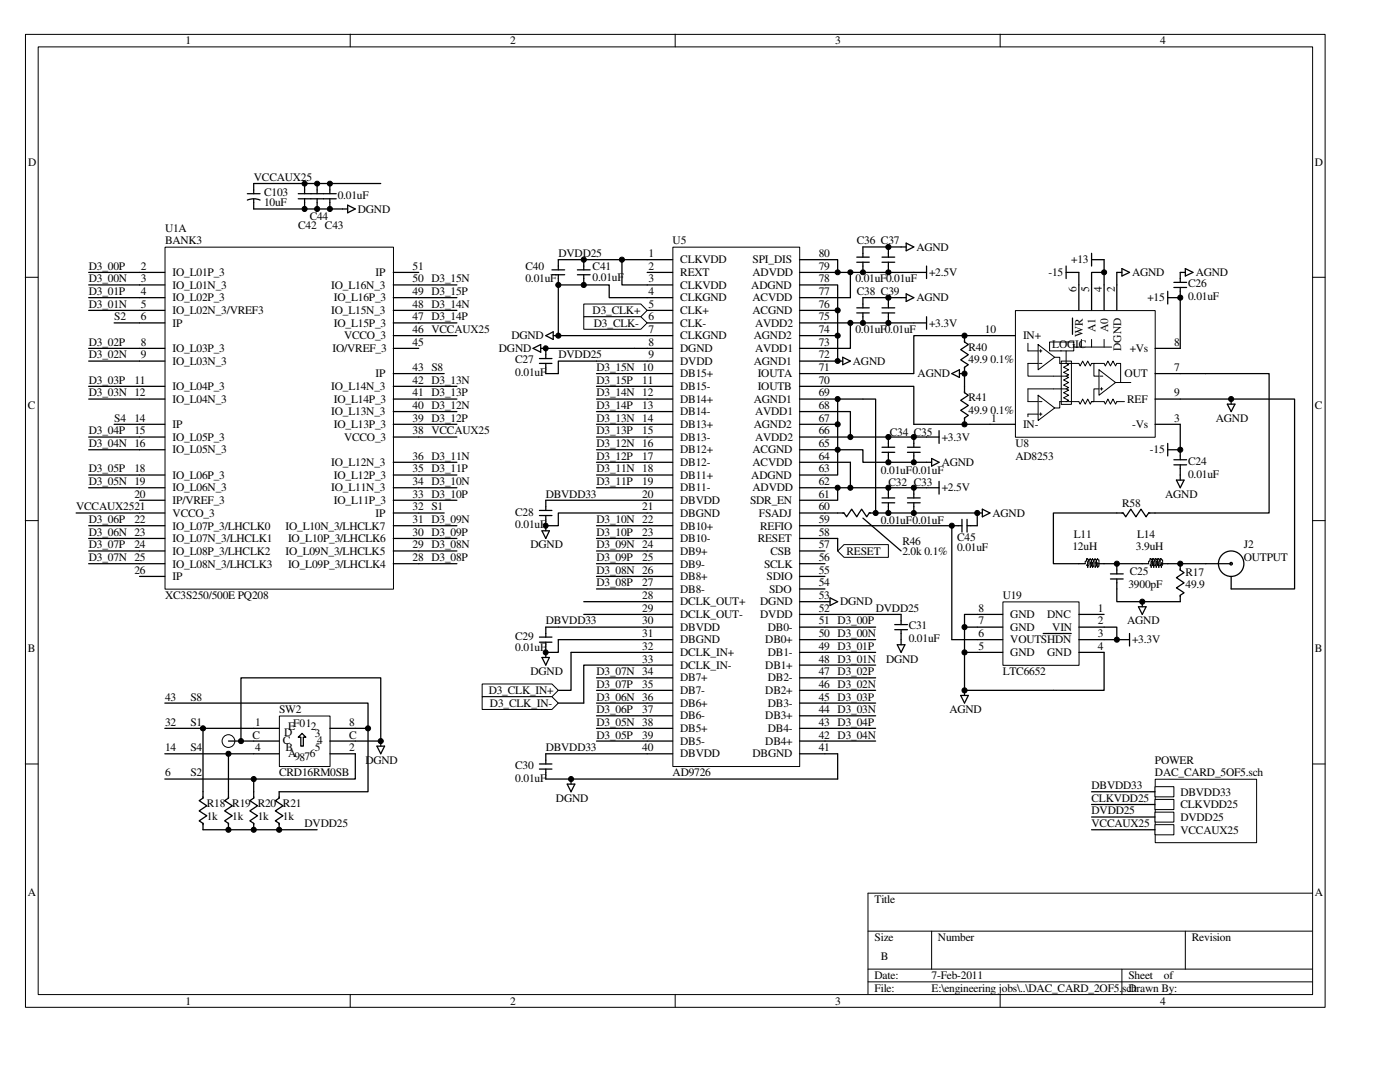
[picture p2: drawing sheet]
<svg xmlns="http://www.w3.org/2000/svg" width="279mm" height="216mm" viewBox="0 0 279 216" stroke-linecap="round" stroke-linejoin="round" font-family="sans-serif">
<g fill="none" stroke="#000" stroke-width=".2">
<path d="M5.1 6.9h259.4v194.1h-259.4zM7.6 9.4h254.4v189.1h-254.4zM69.9 6.8v2.6M134.7 6.8v2.6M199.6 6.8v2.6M5 55.3h2.6M261.9 55.3h2.6M5 103.9h2.6M261.9 103.9h2.6M5 152.4h2.6M261.9 152.4h2.6M261.9 178.2h-88.7v20.2"/>
<path d="M69.9 198.4v2.6M134.7 198.4v2.6M173.2 185.8h88.7M173.2 193.4h88.7M173.2 195.9h88.7M185.9 185.8v7.6M199.6 198.4v2.6M223.9 193.4v5M236.6 185.8v7.6"/>
</g>
<g fill="none" stroke="#000" stroke-width=".25">
<path d="M17.7 59.4h10.2M17.7 56.9h10.2M17.7 54.4h10.2M83.6 59.4h7.6M83.6 56.9h7.6M17.7 61.9h10.2M17.7 79.6h10.2M17.7 77.1h10.2M17.7 72.1h10.2M17.7 69.5h10.2M83.6 64.4h7.6M83.6 61.9h7.6"/>
<path d="M83.6 79.6h7.6M83.6 77.1h7.6M119 79.6h10.2M119 77.1h10.2M119 74.5h10.2M17.7 94.8h10.2M17.7 97.3h10.2M17.7 89.7h10.2M17.7 87.2h10.2M83.6 84.7h7.6M83.6 82.1h7.6M83.6 94.8h7.6"/>
<path d="M83.6 92.2h7.6M83.6 99.8h7.6M83.6 97.3h7.6M119 84.7h10.2M119 82.1h10.2M119 94.8h10.2M119 92.2h10.2M119 97.3h10.2M119 89.7h10.2M119 87.2h10.2M17.7 107.4h10.2M17.7 104.9h10.2"/>
<path d="M17.7 112.5h10.2M17.7 109.9h10.2M83.6 107.4h7.6M83.6 104.9h7.6M83.6 112.5h7.6M83.6 109.9h7.6M119 107.4h10.2M119 104.9h10.2M119 112.5h10.2M119 109.9h10.2M119 115h10.2M119 117.5h10.2"/>
<path d="M119 135.3h10.2M119 137.8h10.2M164.6 135.3h10.2M164.6 137.8h10.2M164.6 130.2h10.2M164.6 132.7h10.2M164.6 125.1h10.2M164.6 127.6h10.2M119 140.3h10.2M119 142.8h10.2M119 145.3h10.2M119 147.9h10.2"/>
<path d="M164.6 140.3h10.2M164.6 142.8h10.2M164.6 145.3h10.2M164.6 147.9h10.2"/>
</g>
<path d="M33 49.4h45.5v68.2h-45.5z" fill="#fff"/>
<path d="M32.9 49.3h45.6v68.3h-45.6z" fill="none" stroke="#000" stroke-width=".2"/>
<g fill="none" stroke="#000" stroke-width=".25">
<path d="M27.9 54.4h5M27.9 56.9h5M27.9 59.4h5M78.5 54.4h5.1M78.5 56.9h5.1M78.5 59.4h5.1M27.9 61.9h5M27.9 64.4h5M27.9 69.5h5M27.9 72.1h5M27.9 77.1h5M27.9 79.6h5"/>
<path d="M78.5 61.9h5.1M78.5 64.4h5.1M78.5 69.5h5.1M78.5 77.1h5.1M78.5 79.6h5.1M78.5 74.5h5.1M78.5 67h5.1M27.9 84.7h5M27.9 87.2h5M27.9 89.7h5M27.9 94.8h5M27.9 97.3h5"/>
<path d="M27.9 99.8h5M78.5 84.7h5.1M78.5 87.2h5.1M78.5 94.8h5.1M78.5 97.3h5.1M78.5 99.8h5.1M78.5 92.2h5.1M78.5 82.1h5.1M27.9 102.4h5M27.9 104.9h5M27.9 107.4h5M27.9 109.9h5"/>
<path d="M27.9 112.5h5M27.9 115h5M78.5 102.4h5.1M78.5 104.9h5.1M78.5 107.4h5.1M78.5 109.9h5.1M78.5 112.5h5.1"/>
</g>
<path d="M134.3 49.4h25.3v103.6h-25.3z" fill="#fff"/>
<path d="M134.3 49.3h25.3v103.7h-25.3z" fill="none" stroke="#000" stroke-width=".2"/>
<g fill="none" stroke="#000" stroke-width=".25">
<path d="M129.2 51.8h5M129.2 54.4h5M129.2 56.9h5M129.2 59.4h5M159.6 51.8h5M159.6 54.4h5M159.6 56.9h5M159.6 59.4h5M129.2 61.9h5M129.2 64.4h5M129.2 67h5M129.2 69.5h5"/>
<path d="M129.2 72.1h5M129.2 74.5h5M129.2 77.1h5M129.2 79.6h5M159.6 61.9h5M159.6 64.4h5M159.6 67h5M159.6 69.5h5M159.6 72.1h5M159.6 74.5h5M159.6 77.1h5M159.6 79.6h5"/>
<path d="M129.2 82.1h5M129.2 84.7h5M129.2 87.2h5M129.2 89.7h5M129.2 92.2h5M129.2 94.8h5M129.2 97.3h5M129.2 99.8h5M159.6 82.1h5M159.6 84.7h5M159.6 87.2h5M159.6 89.7h5"/>
<path d="M159.6 92.2h5M159.6 94.8h5M159.6 97.3h5M159.6 99.8h5M129.2 102.4h5M129.2 104.9h5M129.2 107.4h5M129.2 109.9h5M129.2 112.5h5M129.2 115h5M129.2 117.5h5M159.6 102.4h5"/>
<path d="M159.6 104.9h5M159.6 107.4h5M159.6 109.9h5M159.6 112.5h5M159.6 115h5M159.6 117.5h5M129.2 120.1h5M129.2 122.6h5M129.2 125.1h5M129.2 127.6h5M129.2 130.2h5M129.2 132.7h5"/>
<path d="M129.2 135.3h5M129.2 137.8h5M159.6 120.1h5M159.6 122.6h5M159.6 125.1h5M159.6 127.6h5M159.6 130.2h5M159.6 132.7h5M159.6 135.3h5M159.6 137.8h5M129.2 140.3h5M129.2 142.8h5"/>
<path d="M129.2 145.3h5M129.2 147.9h5M129.2 150.4h5M159.6 140.3h5M159.6 142.8h5M159.6 145.3h5M159.6 147.9h5M159.6 150.4h5"/>
</g>
<path d="M202.7 62h27.8v25.2h-27.8z" fill="#fff"/>
<path d="M202.6 62h27.9v25.2h-27.9z" fill="none" stroke="#000" stroke-width=".2"/>
<path d="M211.8 72.1h2v8.6h-2z" fill="#fff"/>
<g fill="none" stroke="#000" stroke-width=".2">
<path d="M205.1 68.5v1.5h2.1M207.2 68.7l3.3 2.6-3.3 2.5zM207.2 78.9l3.3 2.5-3.3 2.5zM207.2 72.5h-2.1v2.6h7.7M207.4 72.5h.5M207.4 70h.5M207.7 69.8v.5M209.5 68.2h4.8v1.8h-4.8zM210.5 71.3h1v1.2h3.8l.3 .5 .5-.9 .5 .9 .5-.9 .5 .9 .2-.5h.5M211.8 72.1h2v8.6h-2zM212.8 70v2.5l.5 .3-1 .5 1 .5-1 .5 1 .5-.5 .3M212.8 75.1l.5 .2-1 .5 1 .5-1 .5 1 .5-.5 .3"/>
<path d="M212.8 77.6l.5 .3-1 .5 1 .5-1 .5 1 .5-.5 .2M212.8 77.6h-7.7v2.5h2.1M214.3 69.3h7.6M215.8 67.7v1.6M217.8 67.7v1.6M219.3 75.1h-1v-2.6h2l.3 .5 .5-.9 .5 .9 .5-.9 .5 .9 .3-.5h.7v3.8h-1M219.3 73.8l3.3 2.5-3.3 2.6zM219.3 77.6h-1v2.5M219.6 75.1h.5M219.6 77.6h.5M219.8 77.3v.6M220.3 67.7v1.6"/>
<path d="M223.6 76.3h2.1M207.2 82.6h-2.1v.5M207.4 82.6h.5M207.4 80.1h.5M207.7 82.4v.5M224.4 80.1h-1.5l-.3 .5-.5-1-.5 1-.5-1-.5 1-.3-.5h-2.5l-.2 .5-.5-1-.5 1-.5-1-.5 1-.3-.5h-3.8v1.3h-1"/>
</g>
<g fill="none" stroke="#000" stroke-width=".25">
<path d="M110.2 54.8h2.5M110.2 53.8h2.5M111.4 54.8v2.1M115.2 54.8h2.6M115.2 53.8h2.6M116.5 51.8v2M116.5 54.8v2.1M124.1 51.8h-12.7v2M129.2 51.8h-5.1v5.1h5.1M129.2 59.4h-7.6v-2.5h-10.2v10.1h17.8M164.6 56.9h2.6v5h-2.6M164.6 51.8h2.6v2.6h-2.6"/>
<path d="M167.2 54.4h2.5v5h-5.1M169.7 54.4h15.2M171 52.3h2.5M171 51.3h2.5M172.2 52.3v2.1M176 52.3h2.6M176 51.3h2.6M177.3 49.3v2M177.3 52.3v2.1M177.3 59.4v2M180.8 59.4h-8.6v2M180.8 49.3h-8.6v2"/>
<path d="M180.8 58.6l1.6 .8-1.6 .8zM180.8 48.5l1.6 .8-1.6 .7zM184.9 53.1v2.5M212.8 54.4h2.5v7.5M212.8 53.1v2.5M217.8 51.8h2.5v10.1M217.8 50.5v2.6M220.3 54.4h-2.5v7.5M223.9 54.4h-1v7.5M223.9 53.6l1.5 .8-1.5 .7zM233 58.1v2.6M233 59.4h2.5"/>
<path d="M234.3 57.4h2.5M234.3 56.3h2.5M235.5 57.4v12.1h-5M236.6 54.4h-1.1v1.9M236.6 53.6l1.5 .8-1.5 .7zM106.4 69.5l1.5-.8v1.6zM107.7 71.5h2.5M107.7 72.5h2.5M107.9 69.5h21.3M108.9 69.5v2M129.2 72.1h-17.8v2.4h-2.5v-2M164.6 77.1h17.8v7.6h20.2"/>
<path d="M164.6 79.6h2.6v5.1h-2.6M164.6 64.4h20.3M167.2 79.6h7.6v22.8h-1.3l-.5 .7-1-1.5-1 1.5-1-1.5-1 1.5-.6-.7h-.2M167.2 61.9v5.1h-2.6M167.2 67v5.1h-2.6M169.7 64.4v5.1h-5.1M171 62.4h2.5M171 61.4h2.5M172.2 62.4v2M176 62.4h2.6M176 61.4h2.6M177.3 62.4v2"/>
<path d="M184.9 63.2v2.5M189.9 74.5l1.6-.7v1.5zM191.5 74.5h1M192.5 67v1.2l.8 .5-1.6 1.1 1.6 1-1.6 1 1.6 1-.8 .5v.2M192.5 73.3v5.1l.8 .5-1.6 1 1.6 1-1.6 1 1.6 1-.8 .5v.3M202.6 67h-20.2v7.5h-17.8M214 63.5v3.2M230.5 74.5h5M230.5 79.6h15.2v1M129.2 99.8h-20.3v2.1M164.6 97.3h2.6v2.5h-2.6M164.6 82.1h5.1v5.1h-5.1"/>
<path d="M164.6 92.2h5.1v5.1h-2.5M167.2 84.7v5h-2.6M169.7 87.2h17.7M169.7 97.3h17.7M176 99.4h2.6M176 90.3h2.6M176 89.2h2.6M177.3 92.2h-5.1v-2.5h-5v5.1h-2.6M177.3 87.2v2M177.3 90.3v1.9M177.3 97.3v2.1M177.3 92.2h8.6"/>
<path d="M181.1 99.4h2.5M181.1 90.3h2.5M181.1 89.2h2.5M182.4 87.2v2M182.4 90.3v1.9M182.4 97.3v2.1M185.9 91.5l1.5 .7-1.5 .8zM187.4 85.9v2.6M187.4 96.1v2.5M192.5 83.4v1.3M230.5 84.7h5v7M233 88.5v2.5"/>
<path d="M233 89.7h2.5M234.3 92.8h2.5M234.3 91.7h2.5M234.8 95.8h1.5l-.8 1.5zM235.5 92.8v3M244.9 80.6h1.6l-.8 1.5zM107.7 102.9h2.5M107.7 101.9h2.5M108.2 105.9h1.4l-.7 1.5zM108.9 102.9v3M129.2 102.4h-17.8v2.5h-2.5M164.6 102.4h3.8"/>
<path d="M176 100.3h2.6M177.3 100.3v2.1h17.7M181.1 100.3h2.5M182.4 100.3v2.1M107.7 128.1h2.5M107.7 127.1h2.5M108.2 131.2h1.4l-.7 1.5zM108.9 128.1v3.1M114 130.2h15.2M116.5 122.6h12.7M116.5 120.1h12.7M129.2 127.6h-17.8v2.6h-2.5"/>
<path d="M129.2 125.1h-20.3v2M164.6 122.6h15.2v2M178.6 125.6h2.5M178.6 124.6h2.5M179.1 128.7h1.5l-.8 1.5zM179.8 125.6v3.1M107.7 153.5h2.5M107.7 152.4h2.5M108.9 153.5v1.9M113.2 156.5h1.5l-.7 1.5zM114 155.4v1.1M129.2 150.4h-20.3v2"/>
<path d="M164.6 150.4h2.6v5"/>
</g>
<path d="M116.5 60.7h11.4l1.3 1.2-1.3 1.3h-11.4z" fill-rule="evenodd" fill="#fff"/>
<path d="M116.5 60.7h11.4l1.3 1.2-1.3 1.3h-11.4z" fill="none" stroke="#000" stroke-width=".2"/>
<path d="M116.5 63.2h11.4l1.3 1.2-1.3 1.3h-11.4z" fill-rule="evenodd" fill="#fff"/>
<path d="M116.5 63.2h11.4l1.3 1.2-1.3 1.3h-11.4z" fill="none" stroke="#000" stroke-width=".2"/>
<path d="M96.2 136.5h14l1.2 1.3-1.2 1.2h-14z" fill-rule="evenodd" fill="#fff"/>
<path d="M96.2 136.5h14l1.2 1.3-1.2 1.2h-14z" fill="none" stroke="#000" stroke-width=".2"/>
<path d="M96.2 139h14l1.2 1.3-1.2 1.3h-14z" fill-rule="evenodd" fill="#fff"/>
<g fill="none" stroke="#000" stroke-width=".2">
<path d="M96.2 139h14l1.2 1.3-1.2 1.3h-14z"/>
<circle cx="167.2" cy="54.3" r=".5"/>
<circle cx="169.7" cy="54.3" r=".5"/>
<circle cx="167.2" cy="61.9" r=".51"/>
<circle cx="167.2" cy="67" r=".51"/>
<circle cx="167.2" cy="79.6" r=".51"/>
<circle cx="167.2" cy="72" r=".5"/>
<circle cx="169.7" cy="64.4" r=".51"/>
<circle cx="167.2" cy="97.3" r=".51"/>
<circle cx="167.2" cy="89.7" r=".51"/>
<circle cx="167.2" cy="84.7" r=".51"/>
<circle cx="169.7" cy="87.2" r=".51"/>
<circle cx="169.7" cy="97.3" r=".51"/>
</g>
<g fill="none" stroke="#000" stroke-width=".25">
<path d="M49.4 39.9a3.3 3.3 0 0 1 2.5 0M49.4 38.7h2.5M50.6 38.7v-2.1h15.2v2.1M50.6 39.7v2h18.8M59.5 38.7h7.6M59.5 39.7h7.6M60.8 36.6v2.1M60.8 39.7v2M63.3 36.6v2.1M63.3 39.7v2M65.8 39.7v2M69.4 40.9l1.5 .8-1.5 .8z"/>
<path d="M83.6 67h7.6M167.2 72.1h1M168.2 71.3l1.5 .8-1.5 .7zM83.6 87.2h7.6M15.2 102.4h12.7M164.6 104.9h25.3v22.7M165.7 119.3l1.5 .8-1.5 .7zM174.8 102.4h2.5M189.9 104.9h2.1M192 103.6v2.6M193 104.9h2M193 103.6v2.6"/>
<path d="M195 102.4h1M196 101.6l1.6 .8-1.6 .7zM114 130.2v7.6h-2.6M129.2 132.7h-12.7v7.6h-5.1M164.6 120.1h1.1M108.9 155.4h58.3"/>
</g>
<g fill="#000">
<circle cx="167.2" cy="54.3" r=".5"/>
<circle cx="169.7" cy="54.3" r=".5"/>
<circle cx="167.2" cy="61.9" r=".51"/>
<circle cx="167.2" cy="67" r=".51"/>
<circle cx="167.2" cy="79.6" r=".51"/>
<circle cx="167.2" cy="72" r=".5"/>
<circle cx="169.7" cy="64.4" r=".51"/>
<circle cx="167.2" cy="97.3" r=".51"/>
<circle cx="167.2" cy="89.7" r=".51"/>
<circle cx="167.2" cy="84.7" r=".51"/>
<circle cx="169.7" cy="87.2" r=".51"/>
<circle cx="169.7" cy="97.3" r=".51"/>
</g>
<path d="M55.8 142.9h10.1v10.1h-10.1z" fill="#fff"/>
<path d="M55.8 142.9h10.1v10.1h-10.1z" fill="none" stroke="#000" stroke-width=".2"/>
<g fill="none" stroke="#000" stroke-width=".25">
<path d="M32.9 140.3h40.5v5M32.9 145.3h22.8M32.9 150.4h22.8M40.5 159v.3l-.7 .5 1.5 1-1.5 1 1.5 1-1.5 1 .7 .5v1.3h22.8M40.5 158v1.3M45.6 159v.3l-.8 .5 1.6 1-1.6 1 1.6 1-1.6 1 .8 .5v1.3M45.6 150.4v8.9M50.6 159v.3l-.7 .5 1.5 1-1.5 1 1.5 1-1.5 1 .7 .5v1.3M50.6 147.9h5.1M50.6 155.4v3.9M55.7 159v.3l-.8 .5 1.6 1-1.6 1 1.6 1-1.6 1 .8 .5v1.3M55.7 158v1.3"/>
<path d="M59.5 147.1l.8-.8 .7 .8h-.5v1.8h-.5v-1.8zM65.8 150.4h5.1v5h-38M65.8 145.3h5.1M65.8 147.9h10.2v1M75.2 148.9h1.6l-.8 1.5z"/>
</g>
<circle cx="45.6" cy="147.9" r="1.27" fill="#fff"/>
<g fill="none" stroke="#000" stroke-width=".2">
<circle cx="40.5" cy="145.3" r=".51"/>
<circle cx="45.6" cy="147.9" r="1.27"/>
<circle cx="45.6" cy="150.4" r=".51"/>
<circle cx="50.6" cy="155.5" r=".5"/>
<circle cx="73.4" cy="145.3" r=".51"/>
</g>
<path d="M22.8 64.4h5.1M83.6 74.5h5M22.8 84.7h5.1M83.6 102.4h5M172.2 103.4l7.6 6.5M40.5 145.3v12.7M45.6 147.9h5M70.9 145.3h2.5v12.7h-17.7" fill="none" stroke="#000" stroke-width=".25"/>
<g fill="#000">
<circle cx="40.5" cy="145.3" r=".51"/>
<circle cx="45.6" cy="150.4" r=".51"/>
<circle cx="50.6" cy="155.5" r=".5"/>
<circle cx="73.4" cy="145.3" r=".51"/>
</g>
<path d="M230.6 155.5h20.2v12.6h-20.2z" fill="#fff"/>
<path d="M230.5 155.5h20.3v12.6h-20.3z" fill="none" stroke="#000" stroke-width=".2"/>
<path d="M230.5 157h3.8v2h-3.8z" fill-rule="evenodd" fill="#fff"/>
<path d="M230.5 157h3.8v2h-3.8z" fill="none" stroke="#000" stroke-width=".2"/>
<path d="M230.5 159.5h3.8v2h-3.8z" fill-rule="evenodd" fill="#fff"/>
<path d="M230.5 159.5h3.8v2h-3.8z" fill="none" stroke="#000" stroke-width=".2"/>
<path d="M230.5 162.1h3.8v1.9h-3.8z" fill-rule="evenodd" fill="#fff"/>
<path d="M230.5 162.1h3.8v1.9h-3.8z" fill="none" stroke="#000" stroke-width=".2"/>
<path d="M230.5 164.5h3.8v2.1h-3.8z" fill-rule="evenodd" fill="#fff"/>
<path d="M230.5 164.5h3.8v2.1h-3.8z" fill="none" stroke="#000" stroke-width=".2"/>
<path d="M235.5 74.5h5.1M164.6 107.4h2.6M217.8 158h12.7M217.8 160.5h12.7M217.8 163h12.7M217.8 165.6h12.7" fill="none" stroke="#000" stroke-width=".25"/>
<path d="M167.2 109.9l1.2-1.2h8.9v2.5h-8.9z" fill-rule="evenodd" fill="#fff"/>
<g fill="none" stroke="#000" stroke-width=".2">
<path d="M167.2 109.9l1.2-1.2h8.9v2.5h-8.9zM217.1 112.2v.5h-.3l.3 .3v.2v-.2l.2-.3v-1h-.2v-.2h-.3v.5h-.2v.5M217.6 112.2v1v-.2h.2v-1.3h-.2v-.2l-.3 .2v.3h-.2v.5M218.1 112.2v1v-.2h.2v-1.3h-.2v-.2l-.5 .7v.3M218.6 112.2v1v-.2h.2v-1.3h-.2v-.2l-.5 .7v.3M219.1 112.2v1v-.2h.2v-1.3h-.2v-.2l-.3 .2-.2 .8M229.7 112.2v.5h-.2l.2 .3v.2v-.2l.3-.3v-1h-.3v-.2h-.2v.5h-.3v.5M230.3 112.2v.5h-.3l.3 .3v.2v-.2l.2-.3v-1h-.2v-.2h-.3v.5h-.3v.5M230.8 112.2v.5h-.3l.3 .3v.2v-.2l.2-.3v-1h-.2v-.2h-.3v.5h-.2v.5M231.3 112.2v.5h-.3l.3 .3v.2v-.2l.2-.3v-1h-.2v-.2h-.3v.5h-.2v.5M231.8 112.2v.5h-.3l.3 .3v.2v-.2l.2-.3v-1h-.2v-.2h-.3v.5h-.2v.5"/>
<circle cx="60.8" cy="36.6" r=".5"/>
<circle cx="63.3" cy="36.6" r=".49"/>
<circle cx="65.8" cy="36.6" r=".49"/>
<circle cx="60.8" cy="41.7" r=".51"/>
<circle cx="63.3" cy="41.7" r=".5"/>
<circle cx="65.8" cy="41.7" r=".5"/>
<circle cx="111.4" cy="56.9" r=".5"/>
<circle cx="116.5" cy="51.8" r=".51"/>
<circle cx="116.5" cy="56.9" r=".51"/>
<circle cx="124.1" cy="51.8" r=".51"/>
<circle cx="172.2" cy="54.3" r=".49"/>
<circle cx="177.3" cy="59.4" r=".51"/>
<circle cx="177.3" cy="49.3" r=".51"/>
<circle cx="177.3" cy="54.3" r=".5"/>
<circle cx="220.4" cy="54.3" r=".49"/>
<circle cx="235.5" cy="59.4" r=".51"/>
<circle cx="108.9" cy="69.5" r=".5"/>
<circle cx="111.4" cy="67" r=".5"/>
<circle cx="172.2" cy="64.4" r=".5"/>
<circle cx="177.3" cy="64.4" r=".51"/>
<circle cx="192.5" cy="67" r=".51"/>
<circle cx="192.5" cy="74.6" r=".51"/>
<circle cx="177.3" cy="87.2" r=".51"/>
<circle cx="177.3" cy="97.3" r=".51"/>
<circle cx="177.3" cy="92.2" r=".51"/>
<circle cx="182.4" cy="92.2" r=".51"/>
<circle cx="182.4" cy="87.2" r=".51"/>
<circle cx="182.4" cy="97.3" r=".51"/>
<circle cx="192.5" cy="84.7" r=".51"/>
<circle cx="235.5" cy="89.7" r=".5"/>
<circle cx="108.9" cy="104.9" r=".5"/>
<circle cx="174.8" cy="102.4" r=".5"/>
<circle cx="177.3" cy="102.4" r=".51"/>
<circle cx="222.9" cy="112.5" r=".51"/>
<circle cx="235.5" cy="112.5" r=".51"/>
<circle cx="108.9" cy="130.2" r=".5"/>
<circle cx="228" cy="120.1" r=".51"/>
<circle cx="48.1" cy="147.9" r=".5"/>
<circle cx="76" cy="147.9" r=".51"/>
<circle cx="114" cy="155.5" r=".5"/>
<circle cx="45.6" cy="165.6" r=".51"/>
<circle cx="50.6" cy="165.6" r=".5"/>
<circle cx="55.7" cy="165.6" r=".51"/>
</g>
<g fill="none" stroke="#000" stroke-width=".25">
<path d="M65.8 36.6h10.2M108.9 67l1.5-.8v1.5zM110.4 67h1M240.6 74.5h12.7v27.9h-24.1l-.5 .7-1-1.5-1 1.5-1-1.5-1 1.5-.5-.7h-.3M245.7 79.6h12.7v37.9h-12.7v-2.5M167.2 107.4v2.5M219.1 112.5h10.1M221.6 115.5h2.6M221.6 114.5h2.6M222.9 115.5v4.6h12.6v-1.3M222.9 112.5v2M224.2 102.4h-14v10.1h6.4"/>
<path d="M231.8 112.5h13.9M235.5 112.5v1.2l.8 .6-1.5 1 1.5 1-1.5 1 1.5 1-.8 .5v.2M227.2 121.1h1.5l-.7 1.5zM228 120.1v1M48.1 147.9v-12.6h27.9v12.6"/>
<circle cx="245.7" cy="112.5" r=".26"/>
<circle cx="245.7" cy="112.5" r="2.54"/>
</g>
<g fill="#000">
<circle cx="60.8" cy="36.6" r=".5"/>
<circle cx="63.3" cy="36.6" r=".49"/>
<circle cx="65.8" cy="36.6" r=".49"/>
<circle cx="60.8" cy="41.7" r=".51"/>
<circle cx="63.3" cy="41.7" r=".5"/>
<circle cx="65.8" cy="41.7" r=".5"/>
<circle cx="111.4" cy="56.9" r=".5"/>
<circle cx="116.5" cy="51.8" r=".51"/>
<circle cx="116.5" cy="56.9" r=".51"/>
<circle cx="124.1" cy="51.8" r=".51"/>
<circle cx="172.2" cy="54.3" r=".49"/>
<circle cx="177.3" cy="59.4" r=".51"/>
<circle cx="177.3" cy="49.3" r=".51"/>
<circle cx="177.3" cy="54.3" r=".5"/>
<circle cx="220.4" cy="54.3" r=".49"/>
<circle cx="235.5" cy="59.4" r=".51"/>
<circle cx="108.9" cy="69.5" r=".5"/>
<circle cx="111.4" cy="67" r=".5"/>
<circle cx="172.2" cy="64.4" r=".5"/>
<circle cx="177.3" cy="64.4" r=".51"/>
<circle cx="192.5" cy="67" r=".51"/>
<circle cx="192.5" cy="74.6" r=".51"/>
<circle cx="177.3" cy="87.2" r=".51"/>
<circle cx="177.3" cy="97.3" r=".51"/>
<circle cx="177.3" cy="92.2" r=".51"/>
<circle cx="182.4" cy="92.2" r=".51"/>
<circle cx="182.4" cy="87.2" r=".51"/>
<circle cx="182.4" cy="97.3" r=".51"/>
<circle cx="192.5" cy="84.7" r=".51"/>
<circle cx="235.5" cy="89.7" r=".5"/>
<circle cx="108.9" cy="104.9" r=".5"/>
<circle cx="174.8" cy="102.4" r=".5"/>
<circle cx="177.3" cy="102.4" r=".51"/>
<circle cx="222.9" cy="112.5" r=".51"/>
<circle cx="235.5" cy="112.5" r=".51"/>
<circle cx="108.9" cy="130.2" r=".5"/>
<circle cx="228" cy="120.1" r=".51"/>
<circle cx="48.1" cy="147.9" r=".5"/>
<circle cx="76" cy="147.9" r=".51"/>
<circle cx="114" cy="155.5" r=".5"/>
<circle cx="45.6" cy="165.6" r=".51"/>
<circle cx="50.6" cy="165.6" r=".5"/>
<circle cx="55.7" cy="165.6" r=".51"/>
</g>
<path d="M200.2 120.1h15.1v12.7h-15.1z" fill="#fff"/>
<g fill="none" stroke="#000" stroke-width=".2">
<path d="M200.2 120.1h15.1v12.7h-15.1z"/>
<circle cx="245.7" cy="79.6" r=".51"/>
<circle cx="182.4" cy="102.4" r=".51"/>
<circle cx="190" cy="104.9" r=".5"/>
<circle cx="195" cy="102.4" r=".51"/>
<circle cx="192.5" cy="130.2" r=".51"/>
<circle cx="192.5" cy="125.1" r=".51"/>
<circle cx="192.5" cy="137.8" r=".51"/>
<circle cx="222.9" cy="127.6" r=".5"/>
</g>
<path d="M195 102.4v2.5M189.9 127.6h10.2M191.7 138.8h1.6l-.8 1.5zM192.5 125.1h7.6M192.5 130.2h7.6M192.5 137.8v1M200.1 122.6h-7.6v15.2h27.8v-7.6h-5M208.2 126.4h5.6M215.3 125.1h7.6v2.5h-7.6M215.3 122.6h5M222.9 127.6h2.5M225.4 126.4v2.5" fill="none" stroke="#000" stroke-width=".25"/>
<g fill="#000">
<circle cx="245.7" cy="79.6" r=".51"/>
<circle cx="182.4" cy="102.4" r=".51"/>
<circle cx="190" cy="104.9" r=".5"/>
<circle cx="195" cy="102.4" r=".51"/>
<circle cx="192.5" cy="130.2" r=".51"/>
<circle cx="192.5" cy="125.1" r=".51"/>
<circle cx="192.5" cy="137.8" r=".51"/>
<circle cx="222.9" cy="127.6" r=".5"/>
</g>
<g font-size="2.3">
<text x="37" y="8.8">1</text>
<text x="101.8" y="8.8">2</text>
<text x="166.7" y="8.8">3</text>
<text x="231.5" y="8.8">4</text>
<text x="5.6" y="33.1">D</text>
<text x="262.4" y="33.1">D</text>
<text x="50.7" y="36.1">VCCAUX25</text>
<text x="52.7" y="39.2">C103</text>
<text x="52.7" y="41.2">10uF</text>
<text x="67.4" y="39.7">0.01uF</text>
<text x="32.9" y="46.2">U1A</text>
<text x="59.5" y="45.7">C42</text>
<text x="61.8" y="43.9">C44</text>
<text x="64.9" y="45.7">C43</text>
<text x="71.4" y="42.5">DGND</text>
<text x="17.7" y="53.8">D3_00P</text>
<text x="28.1" y="53.8">2</text>
<text x="32.9" y="48.8">BANK3</text>
<text x="82.3" y="53.8">51</text>
<text x="104.9" y="53.8">C40</text>
<text x="111.5" y="51.3">DVDD25</text>
<text x="118.3" y="53.8">C41</text>
<text x="129.5" y="51.3">1</text>
<text x="129.5" y="53.8">2</text>
<text x="134.2" y="48.8">U5</text>
<text x="135.8" y="52.5">CLKVDD</text>
<text x="150.2" y="52.5">SPI_DIS</text>
<text x="163.4" y="53.8">79</text>
<text x="163.4" y="51.3">80</text>
<text x="171" y="48.8">C36 C37</text>
<text x="182.9" y="50">AGND</text>
<text x="213.8" y="52.5">+13</text>
<text x="17.7" y="58.9">D3_01P</text>
<text x="17.7" y="56.3">D3_00N</text>
<text x="28.1" y="56.3">3</text>
<text x="28.1" y="58.9">4</text>
<text x="34.5" y="55.1">IO_L01P_3</text>
<text x="34.5" y="57.6">IO_L01N_3</text>
<text x="66.1" y="57.6">IO_L16N_3</text>
<text x="75" y="55.1">IP</text>
<text x="82.3" y="56.3">50 D3_15N</text>
<text x="82.3" y="58.9">49 D3_15P</text>
<text x="104.9" y="56.3">0.01uF</text>
<text x="118.3" y="56.1">0.01uF</text>
<text x="129.5" y="56.3">3</text>
<text x="129.5" y="58.9">4</text>
<text x="135.8" y="55.1">REXT</text>
<text x="135.8" y="57.6">CLKVDD</text>
<text x="149.9" y="57.6">ADGND</text>
<text x="150.2" y="55.1">ADVDD</text>
<text x="163.4" y="58.9">77</text>
<text x="163.4" y="56.3">78</text>
<text x="170.7" y="56.3">0.01uF0.01uF</text>
<text x="171" y="58.9">C38 C39</text>
<text x="185.4" y="55.1">+2.5V</text>
<text x="209.3" y="55.1">-15</text>
<text x="214.8" y="58.2" transform="rotate(-90 214.8 58.2)">6</text>
<text x="217.4" y="58.2" transform="rotate(-90 217.4 58.2)">5</text>
<text x="219.9" y="58.2" transform="rotate(-90 219.9 58.2)">4</text>
<text x="222.5" y="58.2" transform="rotate(-90 222.5 58.2)">2</text>
<text x="225.9" y="55.1">AGND</text>
<text x="237.1" y="57.4">C26</text>
<text x="237.1" y="59.9">0.01uF</text>
<text x="238.6" y="55.1">AGND</text>
<text x="17.7" y="61.4">D3_01N</text>
<text x="22.8" y="63.9">S2</text>
<text x="28.1" y="61.4">5</text>
<text x="28.1" y="63.9">6</text>
<text x="34.5" y="60.2">IO_L02P_3</text>
<text x="34.5" y="62.7">IO_L02N_3/VREF3</text>
<text x="34.5" y="65.2">IP</text>
<text x="66.1" y="62.7">IO_L15N_3</text>
<text x="66.6" y="65.2">IO_L15P_3</text>
<text x="66.6" y="60.2">IO_L16P_3</text>
<text x="82.3" y="61.4">48 D3_14N</text>
<text x="82.3" y="63.9">47 D3_14P</text>
<text x="118.3" y="62.7">D3_CLK+</text>
<text x="118.5" y="65.2">D3_CLK-</text>
<text x="129.5" y="61.4">5</text>
<text x="129.5" y="63.9">6</text>
<text x="135.8" y="60.2">CLKGND</text>
<text x="135.8" y="62.7">CLK+</text>
<text x="135.8" y="65.2">CLK-</text>
<text x="150.2" y="62.7">ACGND</text>
<text x="150.2" y="60.2">ACVDD</text>
<text x="150.7" y="65.2">AVDD2</text>
<text x="163.4" y="61.4">76</text>
<text x="163.4" y="63.9">75</text>
<text x="182.9" y="60.2">AGND</text>
<text x="185.4" y="65.2">+3.3V</text>
<text x="229" y="60.2">+15</text>
<text x="17.7" y="71.5">D3_02N</text>
<text x="17.7" y="69">D3_02P</text>
<text x="28.1" y="69">8</text>
<text x="28.1" y="71.5">9</text>
<text x="34.5" y="70.2">IO_L03P_3</text>
<text x="66.4" y="70.2">IO/VREF_3</text>
<text x="68.7" y="67.7">VCCO_3</text>
<text x="82.3" y="69">45</text>
<text x="82.3" y="66.5">46 VCCAUX25</text>
<text x="99.6" y="70.2">DGND</text>
<text x="102.1" y="67.7">DGND</text>
<text x="111.5" y="71.5">DVDD25</text>
<text x="129.5" y="66.5">7</text>
<text x="129.5" y="69">8</text>
<text x="129.5" y="71.5">9</text>
<text x="135.8" y="67.7">CLKGND</text>
<text x="135.8" y="70.2">DGND</text>
<text x="150.5" y="67.7">AGND2</text>
<text x="150.7" y="70.2">AVDD1</text>
<text x="163.4" y="69">73</text>
<text x="163.4" y="71.5">72</text>
<text x="163.4" y="66.5">74</text>
<text x="170.7" y="66.5">0.01uF0.01uF</text>
<text x="193.3" y="70">R40</text>
<text x="196.6" y="66.5">10</text>
<text x="204.2" y="67.7">IN+</text>
<text x="210" y="69.5">LOGIC</text>
<text x="216.1" y="67.3" transform="rotate(-90 216.1 67.3)">WR</text>
<text x="218.7" y="66.3" transform="rotate(-90 218.7 66.3)">A1</text>
<text x="221.2" y="66.3" transform="rotate(-90 221.2 66.3)">A0</text>
<text x="223.7" y="70" transform="rotate(-90 223.7 70)">DGND</text>
<text x="225.5" y="70.2">+Vs</text>
<text x="234.3" y="69">8</text>
<text x="17.7" y="76.6">D3_03P</text>
<text x="26.8" y="76.6">11</text>
<text x="34.5" y="72.8">IO_L03N_3</text>
<text x="34.5" y="77.9">IO_L04P_3</text>
<text x="66.1" y="77.9">IO_L14N_3</text>
<text x="75" y="75.3">IP</text>
<text x="82.3" y="76.6">42 D3_13N</text>
<text x="82.3" y="74">43 S8</text>
<text x="102.8" y="72.5">C27</text>
<text x="102.8" y="75.1">0.01uF</text>
<text x="119" y="74">D3_15N 10</text>
<text x="119" y="76.6">D3_15P</text>
<text x="128.2" y="76.6">11</text>
<text x="135.8" y="72.8">DVDD</text>
<text x="135.8" y="75.3">DB15+</text>
<text x="135.8" y="77.9">DB15-</text>
<text x="150.5" y="72.8">AGND1</text>
<text x="151.2" y="77.9">IOUTB</text>
<text x="151.2" y="75.3">IOUTA</text>
<text x="163.4" y="76.6">70</text>
<text x="163.4" y="74">71</text>
<text x="170.2" y="72.8">AGND</text>
<text x="183.1" y="75.3">AGND</text>
<text x="193.3" y="72.5">49.9 0.1%</text>
<text x="224.5" y="75.3">OUT</text>
<text x="234.3" y="74">7</text>
<text x="5.6" y="81.6">C</text>
<text x="17.7" y="79.1">D3_03N 12</text>
<text x="34.5" y="80.3">IO_L04N_3</text>
<text x="66.1" y="82.9">IO_L13N_3</text>
<text x="66.6" y="80.3">IO_L14P_3</text>
<text x="82.3" y="81.6">40 D3_12N</text>
<text x="82.3" y="79.1">41 D3_13P</text>
<text x="119" y="79.1">D3_14N 12</text>
<text x="119" y="81.6">D3_14P</text>
<text x="128.2" y="81.6">13</text>
<text x="135.8" y="80.3">DB14+</text>
<text x="135.8" y="82.9">DB14-</text>
<text x="150.5" y="80.3">AGND1</text>
<text x="150.7" y="82.9">AVDD1</text>
<text x="163.4" y="81.6">68</text>
<text x="163.4" y="79.1">69</text>
<text x="193.3" y="80.1">R41</text>
<text x="193.3" y="82.6">49.9 0.1%</text>
<text x="225" y="80.3">REF</text>
<text x="234.3" y="79.1">9</text>
<text x="262.4" y="81.6">C</text>
<text x="17.7" y="89.2">D3_04N 16</text>
<text x="17.7" y="86.7">D3_04P</text>
<text x="22.8" y="84.2">S4</text>
<text x="26.8" y="84.2">14</text>
<text x="26.8" y="86.7">15</text>
<text x="34.5" y="85.4">IP</text>
<text x="34.5" y="88">IO_L05P_3</text>
<text x="66.6" y="85.4">IO_L13P_3</text>
<text x="68.7" y="88">VCCO_3</text>
<text x="82.3" y="86.7">38 VCCAUX25</text>
<text x="82.3" y="84.2">39 D3_12P</text>
<text x="119" y="84.2">D3_13N 14</text>
<text x="119" y="86.7">D3_13P</text>
<text x="119" y="89.2">D3_12N 16</text>
<text x="128.2" y="86.7">15</text>
<text x="135.8" y="85.4">DB13+</text>
<text x="135.8" y="88">DB13-</text>
<text x="150.5" y="85.4">AGND2</text>
<text x="150.7" y="88">AVDD2</text>
<text x="163.4" y="89.2">65</text>
<text x="163.4" y="86.7">66</text>
<text x="163.4" y="84.2">67</text>
<text x="177.6" y="87">C34 C35</text>
<text x="188" y="88">+3.3V</text>
<text x="197.8" y="84.2">1</text>
<text x="202.6" y="89.2">U8</text>
<text x="204.2" y="85.4">IN-</text>
<text x="225.9" y="85.4">-Vs</text>
<text x="234.3" y="84.2">3</text>
<text x="242.7" y="84.2">AGND</text>
<text x="17.7" y="94.3">D3_05P</text>
<text x="26.8" y="94.3">18</text>
<text x="34.5" y="90.5">IO_L05N_3</text>
<text x="34.5" y="95.5">IO_L06P_3</text>
<text x="66.1" y="93">IO_L12N_3</text>
<text x="66.6" y="95.5">IO_L12P_3</text>
<text x="82.3" y="91.7">36 D3_11N</text>
<text x="82.3" y="94.3">35 D3_11P</text>
<text x="119" y="91.7">D3_12P</text>
<text x="119" y="94.3">D3_11N 18</text>
<text x="128.2" y="91.7">17</text>
<text x="135.8" y="90.5">DB12+</text>
<text x="135.8" y="93">DB12-</text>
<text x="135.8" y="95.5">DB11+</text>
<text x="149.9" y="95.5">ADGND</text>
<text x="150.2" y="93">ACVDD</text>
<text x="150.2" y="90.5">ACGND</text>
<text x="163.4" y="91.7">64</text>
<text x="163.4" y="94.3">63</text>
<text x="175.8" y="94.5">0.01uF0.01uF</text>
<text x="188" y="93">AGND</text>
<text x="202.6" y="91.7">AD8253</text>
<text x="229.5" y="90.5">-15</text>
<text x="237.1" y="92.8">C24</text>
<text x="237.1" y="95.3">0.01uF</text>
<text x="15.2" y="101.9">VCCAUX2521</text>
<text x="17.7" y="96.8">D3_05N 19</text>
<text x="26.8" y="99.3">20</text>
<text x="34.5" y="98">IO_L06N_3</text>
<text x="34.5" y="100.6">IP/VREF_3</text>
<text x="66.1" y="98">IO_L11N_3</text>
<text x="66.6" y="100.6">IO_L11P_3</text>
<text x="82.3" y="96.8">34 D3_10N</text>
<text x="82.3" y="99.3">33 D3_10P</text>
<text x="82.3" y="101.9">32 S1</text>
<text x="108.9" y="99.3">DBVDD33</text>
<text x="119" y="96.8">D3_11P</text>
<text x="128.2" y="96.8">19</text>
<text x="128.2" y="99.3">20</text>
<text x="128.2" y="101.9">21</text>
<text x="135.8" y="98">DB11-</text>
<text x="135.8" y="100.6">DBVDD</text>
<text x="149.7" y="100.6">SDR_EN</text>
<text x="150.2" y="98">ADVDD</text>
<text x="163.4" y="101.9">60</text>
<text x="163.4" y="99.3">61</text>
<text x="163.4" y="96.8">62</text>
<text x="177.3" y="97">C32 C33</text>
<text x="188" y="98">+2.5V</text>
<text x="223.9" y="101.1">R58</text>
<text x="232.5" y="99.3">AGND</text>
<text x="17.7" y="106.9">D3_06N 23</text>
<text x="17.7" y="104.4">D3_06P</text>
<text x="26.8" y="104.4">22</text>
<text x="34.5" y="103.1">VCCO_3</text>
<text x="34.5" y="105.7">IO_L07P_3/LHCLK0</text>
<text x="57" y="105.7">IO_L10N_3/LHCLK7</text>
<text x="75" y="103.1">IP</text>
<text x="82.3" y="106.9">30 D3_09P</text>
<text x="82.3" y="104.4">31 D3_09N</text>
<text x="102.8" y="102.9">C28</text>
<text x="102.8" y="105.4">0.01uF</text>
<text x="119" y="104.4">D3_10N 22</text>
<text x="119" y="106.9">D3_10P</text>
<text x="128.2" y="106.9">23</text>
<text x="135.8" y="103.1">DBGND</text>
<text x="135.8" y="105.7">DB10+</text>
<text x="151.5" y="103.1">FSADJ</text>
<text x="151.7" y="105.7">REFIO</text>
<text x="163.4" y="106.9">58</text>
<text x="163.4" y="104.4">59</text>
<text x="175.8" y="104.6">0.01uF0.01uF</text>
<text x="191" y="107.9">C45</text>
<text x="198.1" y="103.1">AGND</text>
<text x="214.3" y="107.4">L11</text>
<text x="226.9" y="107.4">L14</text>
<text x="17.7" y="112">D3_07N 25</text>
<text x="17.7" y="109.4">D3_07P</text>
<text x="26.8" y="109.4">24</text>
<text x="34.5" y="108.2">IO_L07N_3/LHCLK1</text>
<text x="34.5" y="110.7">IO_L08P_3/LHCLK2</text>
<text x="34.5" y="113.2">IO_L08N_3/LHCLK3</text>
<text x="57" y="110.7">IO_L09N_3/LHCLK5</text>
<text x="57.5" y="113.2">IO_L09P_3/LHCLK4</text>
<text x="57.5" y="108.2">IO_L10P_3/LHCLK6</text>
<text x="82.3" y="112">28 D3_08P</text>
<text x="82.3" y="109.4">29 D3_08N</text>
<text x="105.9" y="109.4">DGND</text>
<text x="119" y="109.4">D3_09N 24</text>
<text x="119" y="112">D3_09P</text>
<text x="128.2" y="112">25</text>
<text x="135.8" y="108.2">DB10-</text>
<text x="135.8" y="110.7">DB9+</text>
<text x="135.8" y="113.2">DB9-</text>
<text x="151.2" y="108.2">RESET</text>
<text x="152.5" y="113.2">SCLK</text>
<text x="153.8" y="110.7">CSB</text>
<text x="163.4" y="112">56</text>
<text x="163.4" y="109.4">57</text>
<text x="169" y="110.7">RESET</text>
<text x="180.1" y="108.7">R46</text>
<text x="180.1" y="110.7">2.0k 0.1%</text>
<text x="191" y="109.9">0.01uF</text>
<text x="214" y="109.7">12uH</text>
<text x="226.7" y="109.7">3.9uH</text>
<text x="248.2" y="109.4">J2</text>
<text x="248.2" y="112">OUTPUT</text>
<text x="26.8" y="114.5">26</text>
<text x="32.9" y="119.5">XC3S250/500E PQ208</text>
<text x="34.5" y="115.7">IP</text>
<text x="119" y="114.5">D3_08N 26</text>
<text x="119" y="117">D3_08P</text>
<text x="128.2" y="117">27</text>
<text x="128.2" y="119.5">28</text>
<text x="135.8" y="115.7">DB8+</text>
<text x="135.8" y="118.3">DB8-</text>
<text x="153" y="115.7">SDIO</text>
<text x="153.5" y="118.3">SDO</text>
<text x="163.4" y="114.5">55</text>
<text x="163.4" y="119.5">53</text>
<text x="163.4" y="117">54</text>
<text x="200.1" y="119.5">U19</text>
<text x="225.2" y="117.3">3900pF</text>
<text x="225.5" y="114.8">C25</text>
<text x="236.6" y="115">R17</text>
<text x="236.6" y="117.3">49.9</text>
<text x="108.9" y="124.6">DBVDD33</text>
<text x="128.2" y="122.1">29</text>
<text x="128.2" y="124.6">30</text>
<text x="135.8" y="120.8">DCLK_OUT+</text>
<text x="135.8" y="123.4">DCLK_OUT-</text>
<text x="135.8" y="125.9">DBVDD</text>
<text x="151.7" y="123.4">DVDD</text>
<text x="151.7" y="120.8">DGND</text>
<text x="153.2" y="125.9">DB0-</text>
<text x="163.4" y="122.1">52</text>
<text x="163.4" y="124.6">51 D3_00P</text>
<text x="167.7" y="120.8">DGND</text>
<text x="174.8" y="122.1">DVDD25</text>
<text x="181.4" y="125.6">C31</text>
<text x="195.3" y="124.6">7</text>
<text x="195.3" y="122.1">8</text>
<text x="201.6" y="125.9">GND</text>
<text x="201.6" y="123.4">GND</text>
<text x="209" y="123.4">DNC</text>
<text x="210" y="125.9">VIN</text>
<text x="219.1" y="122.1">1</text>
<text x="219.1" y="124.6">2</text>
<text x="225" y="124.6">AGND</text>
<text x="5.6" y="130.2">B</text>
<text x="102.8" y="127.6">C29</text>
<text x="102.8" y="129.9">0.01uF</text>
<text x="128.2" y="127.1">31</text>
<text x="128.2" y="129.7">32</text>
<text x="135.8" y="128.4">DBGND</text>
<text x="135.8" y="130.9">DCLK_IN+</text>
<text x="152.7" y="128.4">DB0+</text>
<text x="153.2" y="130.9">DB1-</text>
<text x="163.4" y="129.7">49 D3_01P</text>
<text x="163.4" y="127.1">50 D3_00N</text>
<text x="181.4" y="128.1">0.01uF</text>
<text x="195.3" y="129.7">5</text>
<text x="195.3" y="127.1">6</text>
<text x="201.6" y="130.9">GND</text>
<text x="201.6" y="128.4">VOUTSHDN</text>
<text x="209" y="130.9">GND</text>
<text x="219.1" y="129.7">4</text>
<text x="219.1" y="127.1">3</text>
<text x="225.9" y="128.4">+3.3V</text>
<text x="262.4" y="130.2">B</text>
<text x="105.9" y="134.7">DGND</text>
<text x="119" y="134.7">D3_07N 34</text>
<text x="119" y="137.2">D3_07P</text>
<text x="128.2" y="132.2">33</text>
<text x="128.2" y="137.2">35</text>
<text x="135.8" y="133.4">DCLK_IN-</text>
<text x="135.8" y="136">DB7+</text>
<text x="152.7" y="133.4">DB1+</text>
<text x="153.2" y="136">DB2-</text>
<text x="163.4" y="137.2">46 D3_02N</text>
<text x="163.4" y="134.7">47 D3_02P</text>
<text x="163.4" y="132.2">48 D3_01N</text>
<text x="176.8" y="132.2">DGND</text>
<text x="200.1" y="134.7">LTC6652</text>
<text x="32.9" y="139.8">43</text>
<text x="38" y="139.8">S8</text>
<text x="55.7" y="142.3">SW2</text>
<text x="97.5" y="138.5">D3_CLK_IN+</text>
<text x="97.8" y="141.1">D3_CLK_IN-</text>
<text x="119" y="139.8">D3_06N 36</text>
<text x="119" y="142.3">D3_06P</text>
<text x="128.2" y="142.3">37</text>
<text x="135.8" y="138.5">DB7-</text>
<text x="135.8" y="141.1">DB6+</text>
<text x="135.8" y="143.6">DB6-</text>
<text x="152.7" y="143.6">DB3+</text>
<text x="152.7" y="138.5">DB2+</text>
<text x="153.2" y="141.1">DB3-</text>
<text x="163.4" y="142.3">44 D3_03N</text>
<text x="163.4" y="139.8">45 D3_03P</text>
<text x="189.5" y="142.3">AGND</text>
<text x="32.9" y="144.8">32</text>
<text x="32.9" y="149.9">14</text>
<text x="38" y="144.8">S1</text>
<text x="38" y="149.9">S4</text>
<text x="50.4" y="147.4">C</text>
<text x="50.9" y="144.8">1</text>
<text x="50.9" y="149.9">4</text>
<text x="56.5" y="148.4">C</text>
<text x="56.7" y="146.9">D</text>
<text x="57" y="149.9">B</text>
<text x="57.5" y="145.6">EF012</text>
<text x="62.8" y="149.9">5</text>
<text x="62.8" y="147.1">3</text>
<text x="63.3" y="148.4">4</text>
<text x="69.7" y="149.9">2</text>
<text x="69.7" y="147.4">C</text>
<text x="69.7" y="144.8">8</text>
<text x="108.9" y="149.9">DBVDD33</text>
<text x="119" y="144.8">D3_05N 38</text>
<text x="119" y="147.4">D3_05P</text>
<text x="128.2" y="147.4">39</text>
<text x="128.2" y="149.9">40</text>
<text x="135.8" y="146.1">DB5+</text>
<text x="135.8" y="148.6">DB5-</text>
<text x="152.7" y="148.6">DB4+</text>
<text x="153.2" y="146.1">DB4-</text>
<text x="163.4" y="149.9">41</text>
<text x="163.4" y="147.4">42 D3_04N</text>
<text x="163.4" y="144.8">43 D3_04P</text>
<text x="32.9" y="154.9">6</text>
<text x="38" y="154.9">S2</text>
<text x="55.7" y="154.9">CRD16RM0SB</text>
<text x="57.5" y="151.1">A9</text>
<text x="59.8" y="151.9">87</text>
<text x="61.8" y="151.1">6</text>
<text x="72.9" y="152.4">DGND</text>
<text x="102.8" y="153.4">C30</text>
<text x="102.8" y="156">0.01uF</text>
<text x="134.2" y="154.9">AD9726</text>
<text x="135.8" y="151.1">DBVDD</text>
<text x="150.2" y="151.1">DBGND</text>
<text x="230.5" y="152.4">POWER</text>
<text x="230.5" y="154.9">DAC_CARD_5OF5.sch</text>
<text x="41.3" y="161">R18 R19 R20 R21</text>
<text x="111" y="160">DGND</text>
<text x="217.8" y="157.5">DBVDD33</text>
<text x="217.8" y="160">CLKVDD25</text>
<text x="235.6" y="158.7">DBVDD33</text>
<text x="235.6" y="161.2">CLKVDD25</text>
<text x="41.3" y="163.5">1k</text>
<text x="46.4" y="163.5">1k</text>
<text x="51.4" y="163.5">1k</text>
<text x="56.5" y="163.5">1k</text>
<text x="60.8" y="165.1">DVDD25</text>
<text x="217.8" y="162.5">DVDD25</text>
<text x="217.8" y="165.1">VCCAUX25</text>
<text x="235.6" y="163.8">DVDD25</text>
<text x="235.6" y="166.3">VCCAUX25</text>
<text x="5.6" y="178.7">A</text>
<text x="262.4" y="178.7">A</text>
<text x="174.5" y="180.2">Title</text>
<text x="174.5" y="187.8">Size</text>
<text x="175.8" y="191.6">B</text>
<text x="187.2" y="187.8">Number</text>
<text x="237.9" y="187.8">Revision</text>
<text x="174.5" y="195.4">Date:</text>
<text x="174.5" y="197.9">File:</text>
<text x="185.9" y="197.9">E:\engineering jobs\..\DAC_CARD_2OF5.sch</text>
<text x="185.9" y="195.4">7-Feb-2011</text>
<text x="225.2" y="197.9">Drawn By:</text>
<text x="225.2" y="195.4">Sheet</text>
<text x="232.3" y="195.4">of</text>
<text x="37" y="200.4">1</text>
<text x="101.8" y="200.4">2</text>
<text x="166.7" y="200.4">3</text>
<text x="231.5" y="200.4">4</text>
</g>
</svg>
